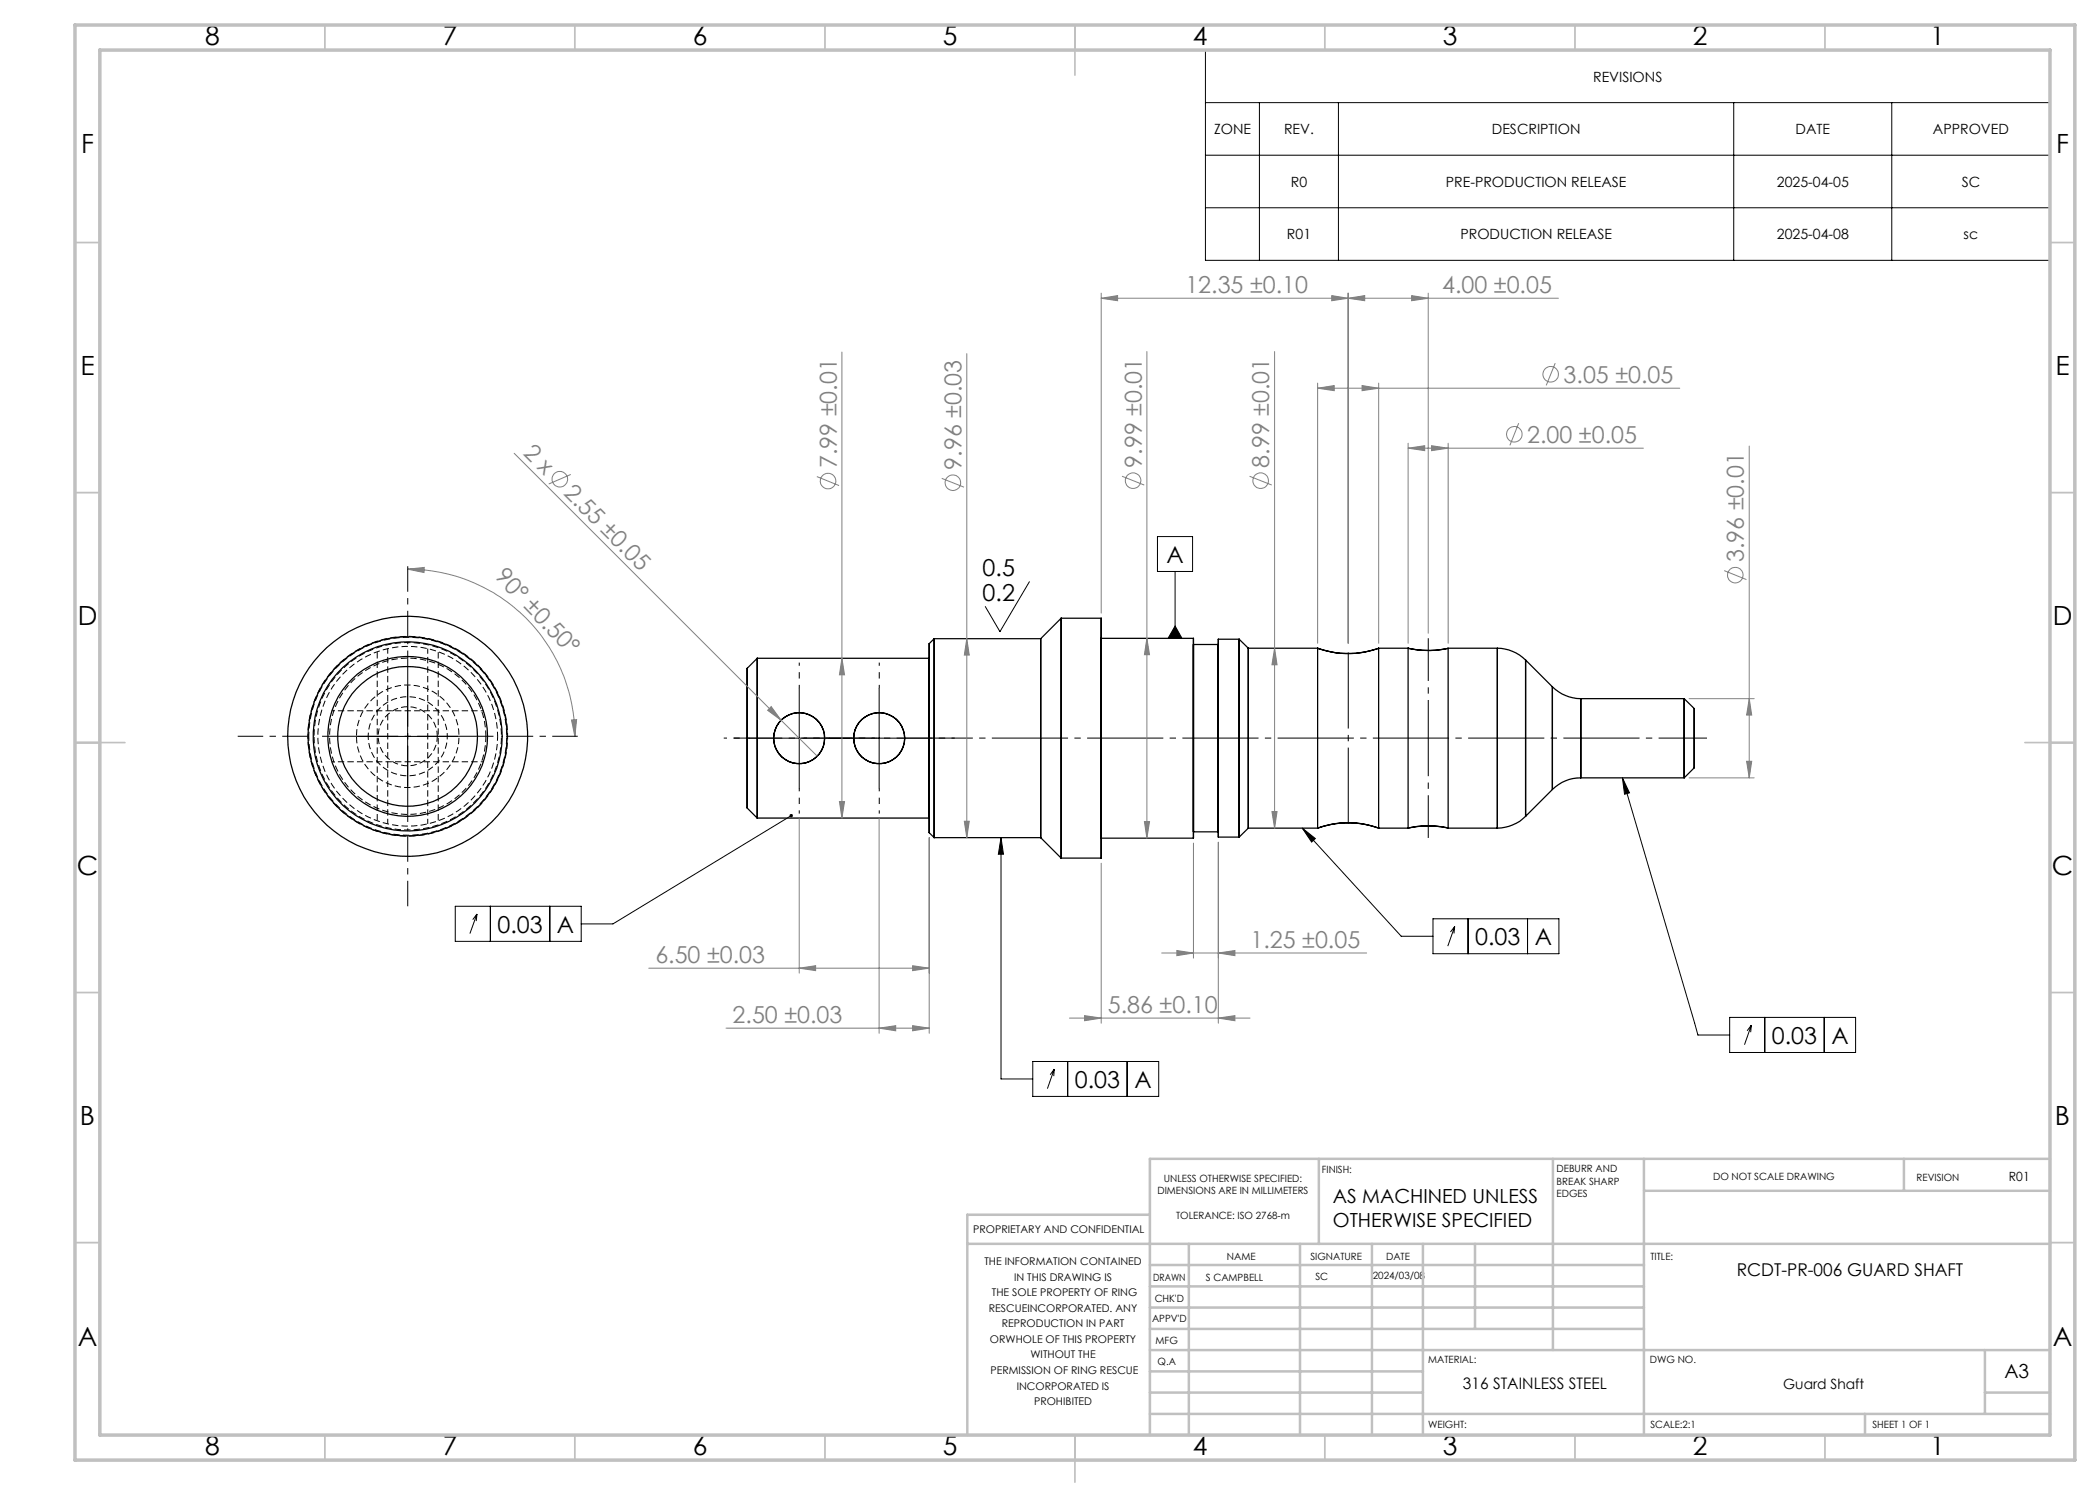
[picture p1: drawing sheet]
<svg xmlns="http://www.w3.org/2000/svg" width="420mm" height="297mm" viewBox="0 0 420 297" stroke-linecap="round" stroke-linejoin="round" font-family="sans-serif">
<g fill="none" stroke="#000" stroke-width=".25">
<path d="M149.4 133.7v27.9zM151.4 131.7v31.9zM185.8 128.7v37.8zM185.8 131.7v31.9zM185.8 131.7h-34.4l-2 2M186.8 127.7v39.8zM208.1 127.7v39.8zM212.2 123.6v48zM220.2 123.6v48zM220.2 127.7v39.9zM220.2 123.6h-8l-4.1 4.1h-21.3l-1 1M220.2 127.7h18.5"/>
<path d="M238.7 127.7v39.9zM238.7 128.9v37.5zM238.7 128.9h5M243.7 128.9v37.5zM243.7 127.8v39.6zM243.7 127.8h4.1l1.9 1.8h13.8M247.8 127.8v39.6zM249.7 129.7v35.9zM263.5 129.6a18 18 0 0 0 12.2 0 18 18 0 0 1-12.2 0zM263.5 129.6v36M281.6 129.6a18.7 18.7 0 0 0 8 .1 18.2 18.2 0 0 1-8-.1zM281.6 129.6v36"/>
<path d="M281.6 129.6h-5.9v36h5.9M289.6 129.6h9.9a8.3 8.3 0 0 1 5.6 2.4l5.4 5.4a8.3 8.3 0 0 0 5.7 2.3h20.6l2 2M289.6 129.6v36M299.5 129.7v35.9zM305.1 132v31.3zM310.5 137.4v20.5zM316.2 139.7v15.8zM336.8 139.7v15.8zM338.8 153.6l-2 2h-20.6a8 8 0 0 0-5.7 2.3l-5.4 5.4a8.3 8.3 0 0 1-5.6 2.3h-9.9M338.8 141.7v11.9zM149.4 161.6l2 2h34.4M185.8 166.5l1 1h21.3l4.1 4.1h8"/>
<path d="M220.2 167.6h18.5M238.7 166.4h5M263.5 165.6a18 18 0 0 1 12.2 0 18 18 0 0 0-12.2 0zM263.5 165.6h-13.8l-1.9 1.8h-4.1M281.6 165.6a17.5 17.5 0 0 1 8 0 17.3 17.3 0 0 0-8 0z"/>
<circle cx="81.5" cy="147.3" r="14"/>
<circle cx="81.5" cy="147.3" r="19.9"/>
<circle cx="81.5" cy="147.3" r="16"/>
<circle cx="81.5" cy="147.3" r="18.9"/>
<circle cx="81.5" cy="147.3" r="24"/>
<circle cx="159.8" cy="147.6" r="5.1"/>
<circle cx="175.8" cy="147.6" r="5.1"/>
</g>
<path d="M61.6 147.3a20 20 0 0 1 29.5-17.6 20 20 0 0 1 1.4 34.3 20 20 0 0 1-30.9-15.1v-1.6M66.4 152.4h30.3M96.7 142.2h-30.3" fill="none" stroke="#000" stroke-width=".2" stroke-dasharray="1.3 .6" stroke-dashoffset=".7" stroke-linecap="butt"/>
<path d="M75.4 130.3v33.9M62.8 147.3a18.7 18.7 0 0 1 27.7-16.5 18.7 18.7 0 0 1 1.3 32.1 18.7 18.7 0 0 1-28.9-14l-.1-1.6M87.6 164.2v-33.9" fill="none" stroke="#000" stroke-width=".2" stroke-dasharray="1.3 .6" stroke-dashoffset="-.1" stroke-linecap="butt"/>
<path d="M61.7 147.3a19.8 19.8 0 0 1 29.3-17.5 19.8 19.8 0 0 1 1.4 34 19.8 19.8 0 0 1-30.6-14.9l-.1-1.6M99.5 147.3a18 18 0 0 1-26.5 15.8 18 18 0 0 1-1.3-30.9 18 18 0 0 1 27.8 13.5v1.6" fill="none" stroke="#000" stroke-width=".2" stroke-dasharray="1.3 .6" stroke-dashoffset=".4" stroke-linecap="butt"/>
<path d="M97.2 147.3a15.6 15.6 0 0 1-23 13.7 15.6 15.6 0 0 1-1.3-26.8 15.6 15.6 0 0 1 24.2 11.6l.1 1.5" fill="none" stroke="#000" stroke-width=".2" stroke-dasharray="1.3 .6" stroke-dashoffset=".1" stroke-linecap="butt"/>
<path d="M73.6 147.3a7.9 7.9 0 0 1 11.6-7.1 7.9 7.9 0 0 1 .9 13.5 7.9 7.9 0 0 1-12.4-5.4l-.1-1" fill="none" stroke="#000" stroke-width=".2" stroke-dasharray="1.3 .6" stroke-dashoffset=".5" stroke-linecap="butt"/>
<path d="M71.3 147.3a10.3 10.3 0 0 0 15 9 10.3 10.3 0 0 0 1.1-17.5 10.3 10.3 0 0 0-16 7.3l-.1 1.2" fill="none" stroke="#000" stroke-width=".2" stroke-dasharray="1.3 .6" stroke-dashoffset="-.2" stroke-linecap="butt"/>
<path d="M77.5 129.7v35.1M87.5 147.3a5.9 5.9 0 0 1-8.6 5.2 5.9 5.9 0 0 1-.8-10 5.9 5.9 0 0 1 9.3 3.8l.1 1M85.5 164.8v-35.1" fill="none" stroke="#000" stroke-width=".2" stroke-dasharray="1.3 .6" stroke-dashoffset=".2" stroke-linecap="butt"/>
<g fill="none" stroke="#808080" stroke-width=".2">
<path d="M220.2 59.7l3.3-.6v1zM220.2 58.6v64M220.2 59.7h91.5M266.3 59.1l3.3 .6-3.3 .4zM269.6 59.7l3.3-.6v1zM269.6 58.6v70.1M282.3 59.1l3.3 .6-3.3 .4zM285.6 58.6v68M168.4 70.4v93.2M193.4 70.7v96.8M229.4 70.3v97.3M254.9 70.3v95.3"/>
<path d="M263.5 77.6l3.3-.5v1zM263.5 76.6v52.1M263.5 77.6h72.5M272.4 77.1l3.3 .5-3.3 .5zM275.7 76.6v52.1M311 72.6l-1.8 4.5M102.8 90.7l53.4 53.3M114.2 94.9l-4.5 1.9M163.4 95.3l4.4 1.8M188.3 95.7l4.5 1.7M224.4 95.2l4.4 1.8M249.9 95.2l4.5 1.8"/>
<path d="M281.6 89.6l3.3-.5v1zM281.6 88.6v40.1M281.6 89.6h47.1M286.3 89.1l3.3 .5-3.3 .5zM289.6 88.6v40.1M303.7 84.6l-1.7 4.5M349.8 89.2v66.4M81.5 113.8l3.3-.3v1zM81.5 113.8a33.4 33.4 0 0 1 33.5 33.5M344.8 114.1l4.5 1.8M168.4 131.7l.5 3.3h-1zM193.4 127.7l.5 3.3h-1z"/>
<path d="M229.4 127.7l.5 3.2h-1zM254.9 129.6l.5 3.4h-1zM337.8 139.7h13M349.8 139.7l.5 3.3h-1zM114.3 144l1-.1-.3 3.4zM154.2 141.3l2 2.7-2.7-1.9zM156.2 144l7.2 7.2M337.8 155.6h13M349.3 152.3h1l-.5 3.3zM159.8 163.7v30.9M167.9 160.3h1l-.5 3.3zM175.8 163.7v43"/>
<path d="M185.8 167.5v39.2M192.9 164.2h1l-.5 3.3zM220.2 172.6v32M228.9 164.3h1l-.5 3.3zM238.7 168.6v23M243.7 168.4v36.2M254.4 162.3h1l-.5 3.3zM129.8 193.6h56M159.8 193.6l3.3-.5v1zM182.5 193.1l3.3 .5-3.3 .5zM232.3 190.6h41M235.4 190.1l3.3 .5-3.3 .5z"/>
<path d="M243.7 190.6l3.3-.5v1zM145.2 205.6h40.6M175.8 205.6l3.3-.5v1.1zM182.5 205.1l3.3 .5-3.3 .6zM213.9 203.6h36.1M216.9 203.1l3.3 .5-3.3 .5zM243.7 203.6l3.3-.5v1z"/>
<circle cx="310.1" cy="74.9" r="1.55"/>
<circle cx="112" cy="95.8" r="1.56"/>
<circle cx="165.6" cy="96.2" r="1.56"/>
<circle cx="190.6" cy="96.6" r="1.56"/>
<circle cx="226.6" cy="96.1" r="1.55"/>
<circle cx="252.1" cy="96.1" r="1.55"/>
<circle cx="302.9" cy="86.9" r="1.56"/>
<circle cx="347.1" cy="115" r="1.55"/>
</g>
<g fill="none" stroke="#000" stroke-width=".2">
<path d="M241.1 10h168.9v42.1h-168.9zM241.1 20.5h168.9M241.1 31h168.9M251.9 20.5v31.6M267.7 20.5v31.6M346.7 20.5v31.6M378.4 20.5v31.6M241.1 41.6h168.9M205.9 116.3l-5.9 10-2.9-5M231.5 107.3h7v7h-7zM235 114.3v13.4M81.5 137.3v20"/>
<path d="M159.8 137.7v20M175.8 137.7v20M235 125.2l1.4 2.5h-2.8zM71.5 147.3h20M149.8 147.6h36M324.5 155.6l1.4 3-1 .3zM324.5 155.6l15.1 51.4h6.3M158.3 163.1l-35.7 21.7h-6.4M200.2 167.5l.5 3.3h-1zM200.2 167.5v48.3h6.4M260.5 165.6l2.6 2.1-.8 .7zM260.5 165.6l19.7 21.7h6.4"/>
<path d="M91.1 181.3h25.1v7h-25.1zM95.4 182.8l-.9 1.1M95.4 182.8l-.2 1.4M95.4 182.8l-1.4 3.9M98.1 181.3v7M110 181.3v7M286.6 183.8h25.2v6.9h-25.2zM290.9 185.3l-.8 1.1M290.9 185.3l-.1 1.4M290.9 185.3l-1.3 3.9M293.6 183.8v6.9M305.5 183.8v6.9"/>
<path d="M206.6 212.3h25.1v7h-25.1zM210.9 213.8l-.9 1.1M210.9 213.8l-.2 1.4M210.9 213.8l-1.4 3.9M213.5 212.3v7M225.4 212.3v7M345.9 203.5h25.2v7h-25.2zM350.3 205l-.9 1.2M350.3 205l-.2 1.4M350.3 205l-1.4 3.9M353 203.5v7M364.8 203.5v7"/>
</g>
<path d="M81.5 166.2v-37.9" fill="none" stroke="#000" stroke-width=".2" stroke-dasharray="15.2 1.3 1.3 1.3" stroke-dashoffset="-1.8" stroke-linecap="butt"/>
<path d="M64.4 147.3h34.3" fill="none" stroke="#000" stroke-width=".2" stroke-dasharray="15.2 1.3 1.3 1.3" stroke-linecap="butt"/>
<path d="M81.5 127.3v-14M61.5 147.3h-14M101.5 147.3h14M81.5 167.3v14" fill="none" stroke="#000" stroke-width=".2" stroke-dasharray="15.2 1.3 1.3 1.3" stroke-dashoffset="10.1" stroke-linecap="butt"/>
<path d="M269.7 165.6v-36" fill="none" stroke="#000" stroke-width=".2" stroke-dasharray="15.2 1.3 1.3 1.3" stroke-dashoffset="-.8" stroke-linecap="butt"/>
<path d="M146.8 147.6h194.6" fill="none" stroke="#000" stroke-width=".2" stroke-dasharray="15.2 1.3 1.3 1.3" stroke-dashoffset="5.6" stroke-linecap="butt"/>
<path d="M285.7 127.6v40" fill="none" stroke="#000" stroke-width=".2" stroke-dasharray="15.2 1.3 1.3 1.3" stroke-dashoffset="6.7" stroke-linecap="butt"/>
<path d="M159.9 137.6v-5.1M175.9 137.6v-5.1M149.9 147.6h-5.1M159.9 157.6v5.1M165.9 147.6h-5.1M169.9 147.6h5.1M175.9 157.6v5.1M185.9 147.6h5.1" fill="none" stroke="#000" stroke-width=".2" stroke-dasharray="15.2 1.3 1.3 1.3" stroke-dashoffset="14.6" stroke-linecap="butt"/>
<g fill="none" stroke="#c0c0c0" stroke-width=".35">
<path d="M65 5v5M115 5v5M165 5v5M215 5v10M265 5v5M315 5v5M365 5v5M15 48.5h5M410 48.5h5M15 98.5h5M410 98.5h5M15 148.5h10"/>
<path d="M405 148.5h10M15 198.5h5M410 198.5h5M15 248.5h5M410 248.5h5M65 287v5M115 287v5M165 287v5M215 287v9.4M265 287v5M315 287v5M365 287v5"/>
</g>
<g fill="none" stroke="#c0c0c0" stroke-width=".5">
<path d="M263.8 231.8v17M310.6 231.8v38.2M328.8 231.8v55.2M328.8 238.2h81.2M380.8 231.8v6.4M410 231.8h-180v55.2M193.5 248.8h216.5M230 257.3h98.8M230 253h98.8M230 243h-36.5v44M237.8 248.8v38.2M260 248.8v38.2"/>
<path d="M274.4 248.8v38.2M284.6 248.8v38.2M295 248.8v17M230 265.8h98.8M230 261.5h98.8M230 278.5h54.6M230 274.3h54.6M230 270h180M397 278.5h13M397 270v12.8M230 282.8h180M373 282.8v4.2"/>
</g>
<path d="M15 5h400v287h-400zM20 10h390v277h-390z" fill="none" stroke="#c0c0c0" stroke-width=".7"/>
<path d="M158 162.9a.35 .35 0 0 0 0 .4 .35 .35 0 0 0 .4 .1 .35 .35 0 0 0 .1-.5l-.2 .2 .2-.2zM200.2 167.5l.5 3.3h-1zM235 125.2l1.4 2.5h-2.8zM324.5 155.6l1.4 3-1 .3zM260.5 165.6l2.6 2.1-.8 .7z" fill="#000"/>
<g fill="#808080">
<path d="M154.2 141.3l2 2.7-2.7-1.9z"/>
<path d="M114.3 144l1-.1-.3 3.4zM81.5 113.8l3.3-.3v1z"/>
<path d="M243.7 190.6l3.3-.5v1zM235.4 190.1l3.3 .5-3.3 .5z"/>
<path d="M263.5 77.6l3.3-.5v1zM272.4 77.1l3.3 .5-3.3 .5zM216.9 203.1l3.3 .5-3.3 .5zM243.7 203.6l3.3-.5v1zM281.6 89.6l3.3-.5v1zM286.3 89.1l3.3 .5-3.3 .5zM220.2 59.7l3.3-.6v1zM266.3 59.1l3.3 .6-3.3 .4zM269.6 59.7l3.3-.6v1zM282.3 59.1l3.3 .6-3.3 .4zM175.8 205.6l3.3-.5v1.1zM182.5 205.1l3.3 .5-3.3 .6zM159.8 193.6l3.3-.5v1zM182.5 193.1l3.3 .5-3.3 .5z"/>
<path d="M229.4 127.7l.5 3.2h-1zM228.9 164.3h1l-.5 3.3zM349.8 139.7l.5 3.3h-1zM349.3 152.3h1l-.5 3.3zM168.4 131.7l.5 3.3h-1zM167.9 160.3h1l-.5 3.3zM254.9 129.6l.5 3.4h-1zM254.4 162.3h1l-.5 3.3zM193.4 127.7l.5 3.3h-1zM192.9 164.2h1l-.5 3.3z"/>
</g>
<g font-size="5.3">
<text x="41" y="8.9">8</text>
<text x="88.5" y="8.9">7</text>
<text x="138.5" y="8.9">6</text>
<text x="188.5" y="8.9">5</text>
<text x="238.5" y="8.9">4</text>
<text x="288.5" y="8.9">3</text>
<text x="338.5" y="8.9">2</text>
<text x="386" y="8.9">1</text>
<text x="16.2" y="30.7">F</text>
<text x="411.2" y="30.7">F</text>
<text x="16.1" y="74.9">E</text>
<text x="411.1" y="74.9">E</text>
<text x="15.5" y="124.9">D</text>
<text x="410.5" y="124.9">D</text>
<text x="15.4" y="174.9">C</text>
<text x="410.4" y="174.9">C</text>
<text x="16" y="224.9">B</text>
<text x="411" y="224.9">B</text>
<text x="15.5" y="269.2">A</text>
<text x="410.5" y="269.2">A</text>
<text x="41" y="290.9">8</text>
<text x="88.5" y="290.9">7</text>
<text x="138.5" y="290.9">6</text>
<text x="188.5" y="290.9">5</text>
<text x="238.5" y="290.9">4</text>
<text x="288.5" y="290.9">3</text>
<text x="338.5" y="290.9">2</text>
<text x="386" y="290.9">1</text>
</g>
<g font-size="4.7" fill="#808080">
<text x="237.1" y="58.6">12.35 ±0.10</text>
<text x="288.4" y="58.6">4.00 ±0.05</text>
<text x="312.7" y="76.6">3.05 ±0.05</text>
<text x="305.4" y="88.6">2.00 ±0.05</text>
<text x="104.5" y="90.8" transform="rotate(45 104.5 90.8)">2 x</text>
<text x="167.3" y="93.6" transform="rotate(-90 167.3 93.6)">7.99 ±0.01</text>
<text x="192.3" y="94" transform="rotate(-90 192.3 94)">9.96 ±0.03</text>
<text x="228.3" y="93.5" transform="rotate(-90 228.3 93.5)">9.99 ±0.01</text>
<text x="253.9" y="93.5" transform="rotate(-90 253.9 93.5)">8.99 ±0.01</text>
<text x="112.6" y="98.8" transform="rotate(45 112.6 98.8)">2.55 ±0.05</text>
<text x="348.8" y="112.4" transform="rotate(-90 348.8 112.4)">3.96 ±0.01</text>
<text x="98.8" y="115.5" transform="rotate(46 98.8 115.5)">90° ±0.50°</text>
<text x="250.1" y="189.6">1.25 ±0.05</text>
<text x="131.1" y="192.6">6.50 ±0.03</text>
<text x="221.6" y="202.6">5.86 ±0.10</text>
<text x="146.5" y="204.6">2.50 ±0.03</text>
</g>
<g font-size="4.7">
<text x="233.3" y="112.6">A</text>
<text x="196.5" y="115.3">0.5</text>
<text x="196.5" y="120.3">0.2</text>
<text x="99.5" y="186.5">0.03</text>
<text x="111.4" y="186.5">A</text>
<text x="295.1" y="189">0.03</text>
<text x="306.9" y="189">A</text>
<text x="354.4" y="208.7">0.03</text>
<text x="366.3" y="208.7">A</text>
<text x="215" y="217.5">0.03</text>
<text x="226.9" y="217.5">A</text>
</g>
<g font-size="3.9">
<text x="266.6" y="240.6">AS MACHINED UNLESS</text>
<text x="266.6" y="245.5">OTHERWISE SPECIFIED</text>
<text x="400.9" y="275.5">A3</text>
</g>
<text font-size="3.5" x="347.3" y="255.3">RCDT-PR-006 GUARD SHAFT</text>
<text font-size="3.2" x="292.6" y="277.9">316 STAINLESS STEEL</text>
<g font-size="2.8">
<text x="318.6" y="16.3">REVISIONS</text>
<text x="242.8" y="26.8">ZONE</text>
<text x="256.8" y="26.8">REV.</text>
<text x="298.4" y="26.8">DESCRIPTION</text>
<text x="359.1" y="26.8">DATE</text>
<text x="386.6" y="26.8">APPROVED</text>
<text x="258.2" y="37.3">R0</text>
<text x="289.2" y="37.3">PRE-PRODUCTION RELEASE</text>
<text x="355.4" y="37.3">2025-04-05</text>
<text x="392.3" y="37.3">SC</text>
<text x="257.4" y="47.9">R01</text>
<text x="292.1" y="47.9">PRODUCTION RELEASE</text>
<text x="355.4" y="47.9">2025-04-08</text>
<text x="392.7" y="47.9">sc</text>
<text x="356.6" y="277.9">Guard Shaft</text>
</g>
<text font-size="2.5" x="401.8" y="236.1">R01</text>
<g font-size="2.1">
<text x="194.7" y="246.6">PROPRIETARY AND CONFIDENTIAL</text>
<text x="196.9" y="253">THE INFORMATION CONTAINED</text>
<text x="202.8" y="256.1">IN THIS DRAWING IS</text>
<text x="197.8" y="262.3">RESCUEINCORPORATED. ANY</text>
<text x="198.4" y="259.2">THE SOLE PROPERTY OF RING</text>
<text x="198" y="268.6">ORWHOLE OF THIS PROPERTY</text>
<text x="200.4" y="265.5">REPRODUCTION IN PART</text>
<text x="198.1" y="274.8">PERMISSION OF RING RESCUE</text>
<text x="206.1" y="271.7">WITHOUT THE</text>
<text x="203.3" y="277.9">INCORPORATED IS</text>
<text x="206.8" y="281">PROHIBITED</text>
</g>
<g font-size="2">
<text x="231.5" y="238.8">DIMENSIONS ARE IN MILLIMETERS</text>
<text x="232.8" y="236.3">UNLESS OTHERWISE SPECIFIED:</text>
<text x="264.4" y="234.6">FINISH:</text>
<text x="311.3" y="234.5">DEBURR AND</text>
<text x="311.3" y="237">BREAK SHARP</text>
<text x="311.3" y="239.5">EDGES</text>
<text x="342.6" y="236">DO NOT SCALE DRAWING</text>
<text x="383.3" y="236.2">REVISION</text>
<text x="235.2" y="243.8">TOLERANCE: ISO 2768-m</text>
<text x="245.4" y="251.9">NAME</text>
<text x="262.1" y="251.9">SIGNATURE</text>
<text x="277.2" y="251.9">DATE</text>
<text x="330.1" y="251.9">TITLE:</text>
<text x="230.6" y="256.1">DRAWN</text>
<text x="241.2" y="256.1">S CAMPBELL</text>
<text x="263.1" y="256">SC</text>
<text x="274.6" y="255.9">2024/03/08</text>
<text x="230.9" y="260.3">CHK'D</text>
<text x="230.4" y="264.4">APPV'D</text>
<text x="231.1" y="268.8">MFG</text>
<text x="231.5" y="273">Q.A</text>
<text x="285.6" y="272.5">MATERIAL:</text>
<text x="330" y="272.5">DWG NO.</text>
<text x="285.6" y="285.5">WEIGHT:</text>
<text x="330.1" y="285.6">SCALE:2:1</text>
<text x="374.5" y="285.6">SHEET 1 OF 1</text>
</g>
</svg>
